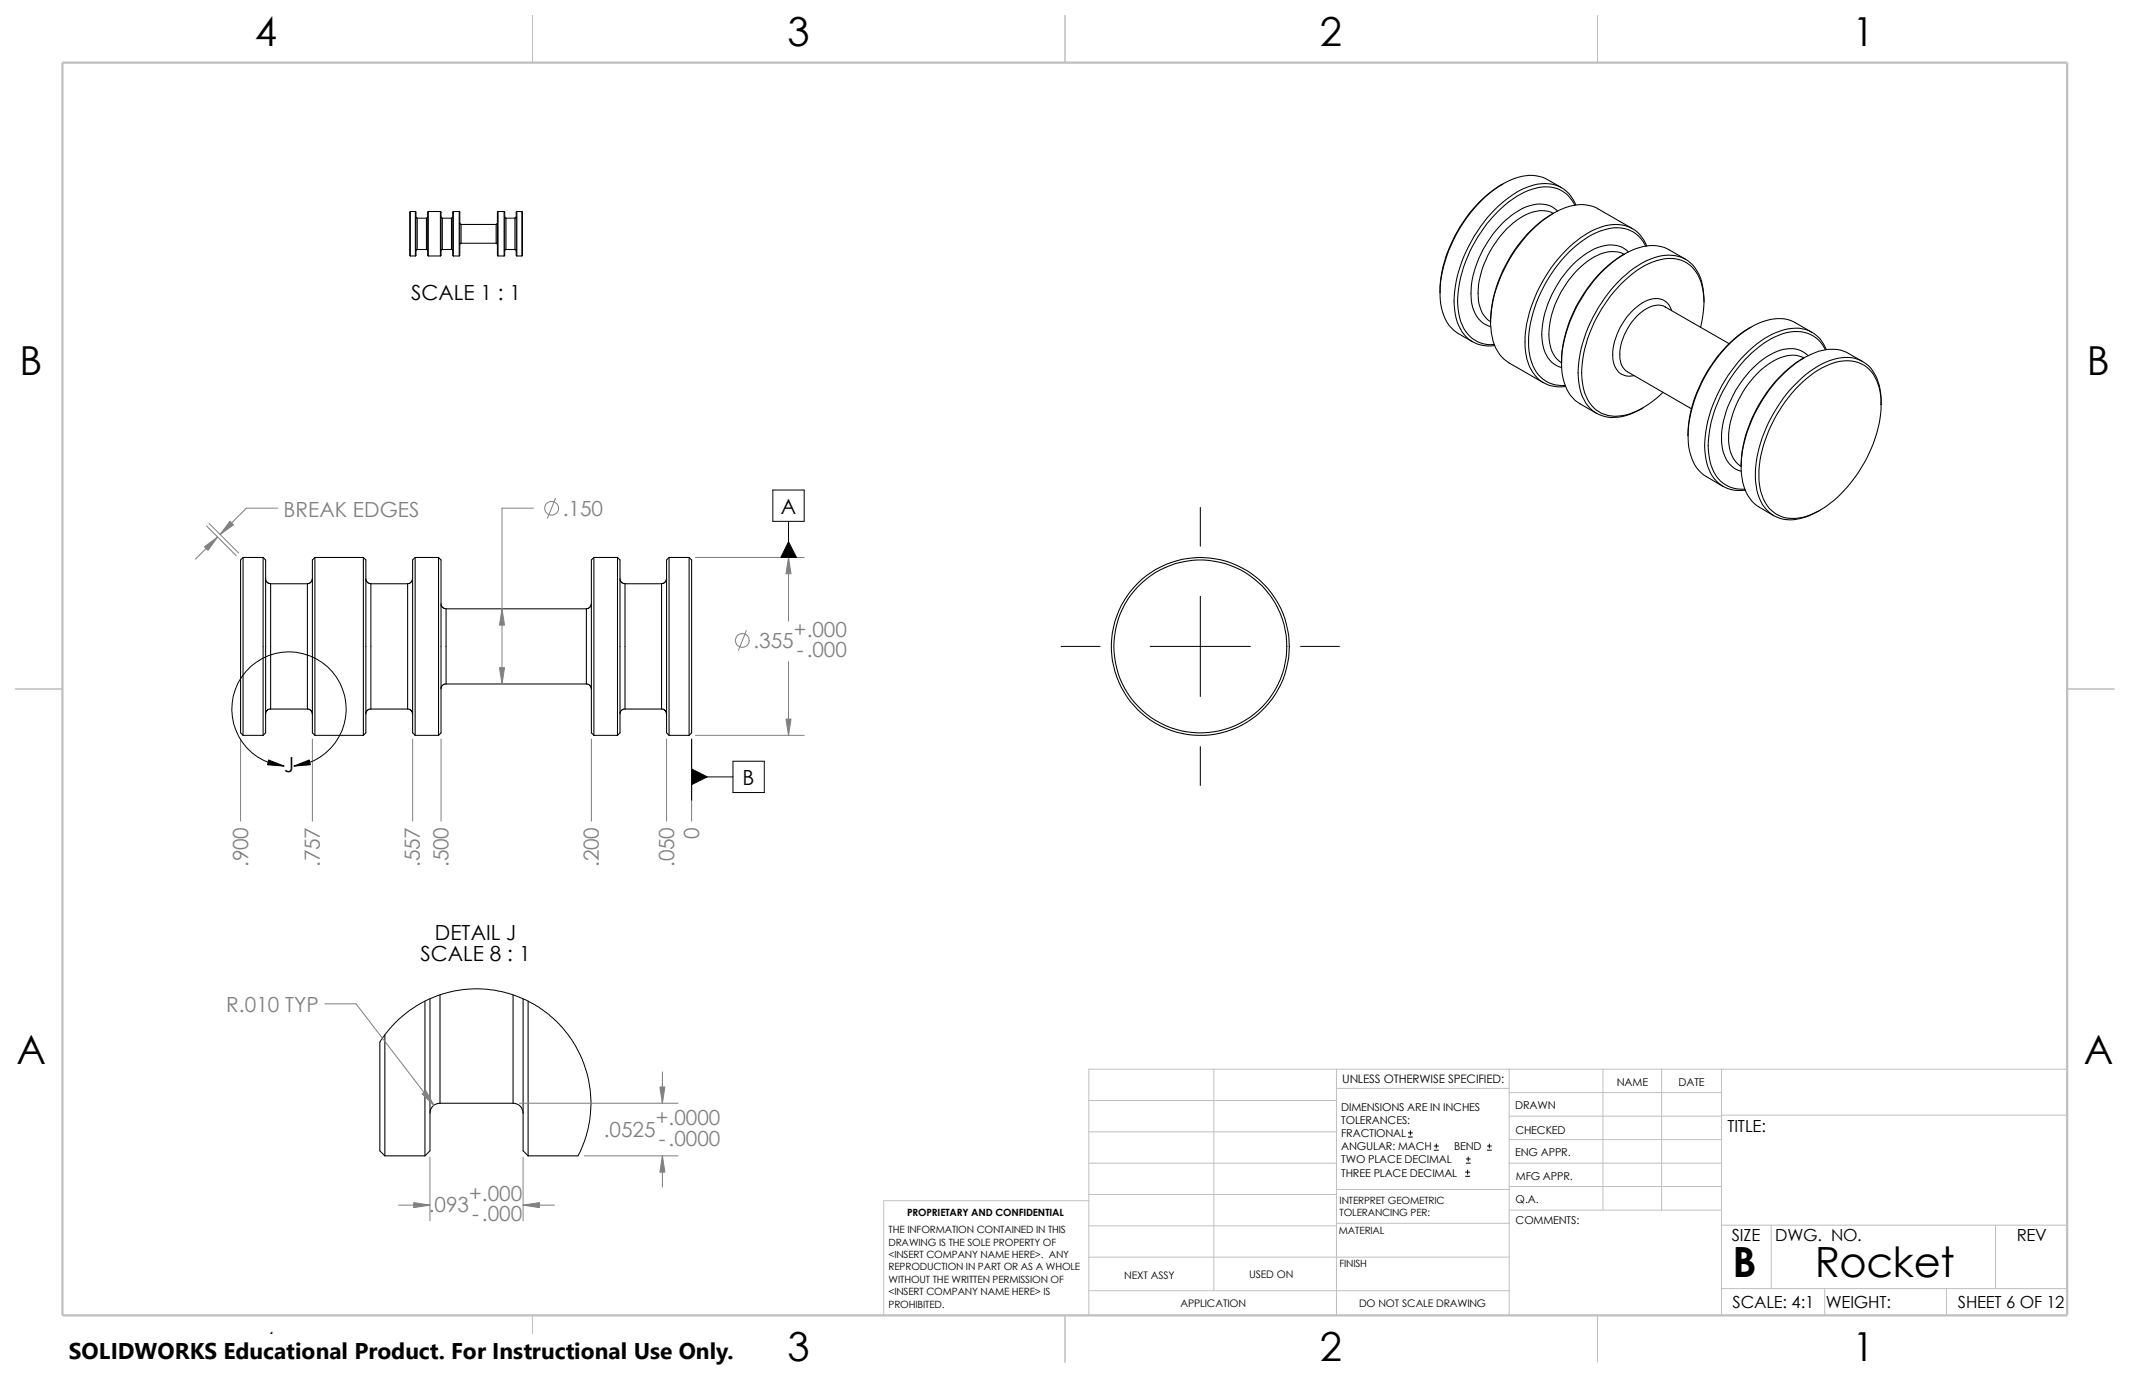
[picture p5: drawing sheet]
<svg xmlns="http://www.w3.org/2000/svg" width="432mm" height="279mm" viewBox="0 0 432 279" stroke-linecap="round" stroke-linejoin="round" font-family="sans-serif">
<g fill="none" stroke="#c0c0c0" stroke-width=".2">
<path d="M246.1 216.8v44.9M270.9 216.8v49.9M305.9 216.8v49.9M325 216.8v28.6M336.8 216.8v28.6M349 216.8v49.9M419.1 216.8h-198.4v49.9M220.7 235.8h50.2M220.7 229.5h50.2M220.7 223.1h50.2M270.9 220.7h35M305.9 235.8h43.1"/>
<path d="M305.9 226.3h43.1M305.9 221.5h43.1M305.9 231.1h43.1M349 226.1h70.1M220.7 242.2h50.2M220.7 248.5h50.2M220.7 254.9h85.2M220.7 243.5h-41.5v23.2M270.9 248h35.1M270.9 241.2h35.1M305.9 240.6h43.1M306 245.4h43"/>
<path d="M349 248.4h70.1M359.1 248.4v12.9M404.5 248.4v12.9M220.7 261.7h85.2M349 261.3h70.1M369.9 261.3v5.4M394.6 261.3v5.4"/>
</g>
<path d="M107.9 3.1v9.6M215.9 3.1v9.6M323.8 3.1v9.6M3.1 139.7h9.6M419.1 139.7h9.5M107.9 266.7v9.5M215.9 266.7v9.5M323.8 266.7v9.5" fill="none" stroke="#c0c0c0" stroke-width=".21"/>
<path d="M12.7 12.7h406.4v254h-406.4z" fill="none" stroke="#c0c0c0" stroke-width=".47"/>
<g fill="none" stroke="#000" stroke-width=".21">
<path d="M304.7 37.3a27.4 27.4 0 0 0-12.6 18.8l-.2 3.3M316.6 38.1l-2.9-1.7a8.1 8.1 0 0 0-7.6 .2 25.6 25.6 0 0 0-11.9 13.1 20.1 20.1 0 0 0-1.8 13.5 7 7 0 0 0 3.3 4.4l2.8 1.7M83.2 42.9v9M83.2 42.9l-.1 .1v8.8l.1 .1M83.2 42.9h1M83.2 51.9h1M84.2 42.9l.1 .1v8.8l-.1 .1M84.2 42.9v9M84.3 44l.3 .2M84.6 44.2v6.4M84.6 44.2h1.8M84.6 50.6h1.8"/>
<path d="M84.6 50.6h-.2l-.1 .2M86.4 50.6l.3 .2M86.4 44.2v6.4M86.7 44l-.3 .2M86.8 42.9v9M86.8 42.9l-.1 .1v8.8l.1 .1M86.8 42.9h2.5M86.8 51.9h2.5M89.3 42.9l.1 .1v8.8l-.1 .1M89.3 42.9v9M89.4 44l.3 .2M89.7 50.6h-.2l-.1 .2"/>
<path d="M89.7 44.2h1.8M89.7 50.6h1.8M89.7 44.2v6.4M91.5 50.6l.3 .2M91.5 44.2v6.4M91.8 44l-.3 .2M91.9 42.9v9M91.9 42.9l-.1 .1v8.8l.1 .1M91.9 42.9h1.2M91.9 51.9h1.2M93.1 42.9l.1 .1v8.8l-.1 .1M93.1 42.9v9"/>
<path d="M93.2 45.3l.3 .2M93.5 49.3l-.2 .1-.1 .2M93.5 45.5v3.8M93.5 45.5h7.1M93.5 49.3h7.1M100.6 49.3l.2 .3M100.6 45.5v3.8M100.8 45.3l-.2 .2M101 42.9l-.2 .1v8.8l.2 .1M101 42.9h1.2M101 51.9h1.2M101 42.9v9"/>
<path d="M102.2 42.9l.1 .1v8.8l-.1 .1M102.2 42.9v9M102.3 44l.3 .2M102.6 44.2h1.8M102.6 50.6h1.8M102.6 50.6h-.2l-.1 .2M102.6 44.2v6.4M104.4 50.6l.2 .2M104.4 44.2v6.4M104.6 44l-.2 .2M104.8 42.9l-.2 .1v8.8l.2 .1M104.8 42.9h1"/>
<path d="M104.8 51.9h1M104.8 42.9v9M105.8 42.9l.1 .1v8.8l-.1 .1M105.8 42.9v9M314.9 43.3a6.2 6.2 0 0 0-6.1 .5 19.8 19.8 0 0 0-9.2 15.7 6.4 6.4 0 0 0 2.6 5.7M314.9 43.2a27.2 27.2 0 0 0-12.7 22.1M315.8 42.8a5.9 5.9 0 0 0-7-.6 21.2 21.2 0 0 0-10.2 13.8 12 12 0 0 0 .5 7.7 4.9 4.9 0 0 0 3.1 2.6M319.2 41.6a6.5 6.5 0 0 0-8.6-3.2 22 22 0 0 0-11 9.7 24.8 24.8 0 0 0-4 14.7 7.3 7.3 0 0 0 5.2 6.9l2.1 .2M319.4 41.6a6.7 6.7 0 0 0-8.5-4.1 20.3 20.3 0 0 0-10.1 7.5 27 27 0 0 0-6 17 8.5 8.5 0 0 0 4.1 7.5l1.9 .6h2.2M329.3 51.6a6.3 6.3 0 0 0-6.2 .5 19.5 19.5 0 0 0-9.1 16.4 5.9 5.9 0 0 0 2.6 5M329.3 51.5a27.4 27.4 0 0 0-12.5 18.8l-.2 3.3M330.1 51.1a5.5 5.5 0 0 0-6.2-.9 20.4 20.4 0 0 0-10.7 13.3 11.5 11.5 0 0 0 .6 9l1.2 1.3 1.6 .7"/>
<path d="M330.9 46.4l-7-4.1a8 8 0 0 0-7.5 .2 25.9 25.9 0 0 0-12 13.2 22.9 22.9 0 0 0-2.1 11.9 8.1 8.1 0 0 0 3.6 6l7 4M333.6 49.9a6.6 6.6 0 0 0-8.6-3.2 21.2 21.2 0 0 0-10.5 8.8 24.8 24.8 0 0 0-4.5 15.6 7.9 7.9 0 0 0 3.9 6.5l1.3 .4 2.1 .1M333.8 49.9a6.7 6.7 0 0 0-8.5-4.1 20 20 0 0 0-10.1 7.5 27.6 27.6 0 0 0-6 16.9 8.8 8.8 0 0 0 3.5 7.3 6.9 6.9 0 0 0 4.7 .9M341.7 52.6l-3.4-2a8.1 8.1 0 0 0-7.6 .2 25.5 25.5 0 0 0-11.4 12.1 22.2 22.2 0 0 0-2.4 13.8 7.6 7.6 0 0 0 3.4 5.2l3.4 1.9M337.6 62.2l12.9 7.5M337.6 62.2h.1M337.6 62.2a4.5 4.5 0 0 0-4.9 1.1 11.4 11.4 0 0 0-4.2 9.8l.3 1 .8 1.1 13.3 7.7M338.9 63a3.3 3.3 0 0 0-4.9-2.1 13.2 13.2 0 0 0-7.1 11.7 3.6 3.6 0 0 0 3.3 3.7l1.1-.1M344.7 66.3a15 15 0 0 0-.5-10.5 6.6 6.6 0 0 0-8.4-2.9 20.1 20.1 0 0 0-9.8 7.8 25 25 0 0 0-5.2 16.6 7.3 7.3 0 0 0 5.2 6.9 10.6 10.6 0 0 0 8.2-2.2l2.9-2.5M345.4 61.3a10.1 10.1 0 0 0-2.7-8 7.6 7.6 0 0 0-8.2-.7 23.9 23.9 0 0 0-11 10.8 23.7 23.7 0 0 0-3.5 13.9 7.5 7.5 0 0 0 5.3 7.2 10.3 10.3 0 0 0 7.7-1.8M355 66.3a27 27 0 0 0-12.2 16.8l-.5 3-.1 2.3M364.7 78.2a15.4 15.4 0 0 1 9.3-5 6.3 6.3 0 0 1 6.7 4.7 17.2 17.2 0 0 1-.6 11 27.8 27.8 0 0 1-10.7 14.3 9.8 9.8 0 0 1-8.2 1.6 7.5 7.5 0 0 1-4.5-6.8 24.9 24.9 0 0 1 5.2-16.5z"/>
<path d="M365.7 72.6a6.6 6.6 0 0 0-6.8 1 19.8 19.8 0 0 0-8.5 16 5.9 5.9 0 0 0 2.6 5M365.7 72.6a27.3 27.3 0 0 0-12.7 21.6v.4M366.6 72.1a5.9 5.9 0 0 0-7-.6 21.2 21.2 0 0 0-10.2 13.9 10.2 10.2 0 0 0 1.2 8.6 4.3 4.3 0 0 0 2.4 1.5M367.3 67.4l-3.3-2a8.1 8.1 0 0 0-7.6 .2 25.6 25.6 0 0 0-11.9 13.2 20 20 0 0 0-1.8 13.4 7 7 0 0 0 3.2 4.4l3.4 2M370 70.9a6.5 6.5 0 0 0-7.8-3.5 20.3 20.3 0 0 0-10.6 8.2 25.8 25.8 0 0 0-5.3 15.7 8.6 8.6 0 0 0 3.5 7l1.8 .7 2.1 .2M370.2 70.9a6.7 6.7 0 0 0-8.5-4.1 20.6 20.6 0 0 0-10.8 8.5 25.6 25.6 0 0 0-5.2 16.9 7.6 7.6 0 0 0 4.6 6.9l1.3 .3h2.2M377.6 73.3l-2.9-1.6a8.5 8.5 0 0 0-8.3 .5 26.6 26.6 0 0 0-11.6 13.8 18.7 18.7 0 0 0-1.1 13.2l1.1 1.9a5.5 5.5 0 0 0 1.9 1.8l2.9 1.7M381.3 82a10.5 10.5 0 0 0-2.4-7.7 6.9 6.9 0 0 0-7.3-1.4 21.8 21.8 0 0 0-11.3 9.7 24.5 24.5 0 0 0-4.3 15.9 7.3 7.3 0 0 0 5.5 6.8 11.3 11.3 0 0 0 7.5-1.8M49.3 113l-.5 .5v35.1l.5 .5M49.3 113h4M49.3 113v36.1M53.3 113l.5 .5v35.1l-.5 .5"/>
<path d="M53.3 113v36.1M53.8 117.3l.2 .6 .3 .3 .6 .2M54.9 118.4h7.4M54.9 118.4v25.4M62.3 118.4v25.4M63.3 117.3l-.2 .7-.8 .4M63.8 113v36.1M63.8 113l-.5 .5v35.1l.5 .5M63.8 113h9.9M73.7 113v36.1M73.7 113l.5 .5v35.1l-.5 .5M74.1 117.3l.2 .6 .3 .3 .6 .2"/>
<path d="M75.2 118.4v25.4M75.2 118.4h7.4M82.6 118.4v25.4M83.7 117.3l-.3 .7-.8 .4M84.2 113l-.5 .5v35.1l.5 .5M84.2 113h4.7M84.2 113v36.1M88.9 113l.5 .5v35.1l-.5 .5M88.9 113v36.1M120.4 113v36.1M120.4 113l-.5 .5v35.1l.5 .5M120.4 113h4.8"/>
<path d="M125.2 113l.5 .5v35.1l-.5 .5M125.2 113v36.1M125.7 117.3l.2 .7 .8 .4M126.7 118.4h7.4M126.7 118.4v25.4M134.1 118.4v25.4M135.1 117.3l-.2 .7-.8 .4M135.6 113v36.1M135.6 113l-.5 .5v35.1l.5 .5M135.6 113h4.1M139.7 113l.5 .5v35.1l-.5 .5M139.7 113v36.1"/>
<path d="M89.4 122.4l.3 .7 .7 .3M90.4 138.7h-.4l-.4 .4-.2 .6M90.4 123.4h28.5M90.4 138.7h28.5M90.4 123.4v15.3M118.9 138.7h.4l.3 .3 .3 .7M118.9 123.4v15.3M119.9 122.4l-.3 .7-.7 .3M49.3 149.1h4M54.9 143.8h-.5l-.4 .3-.2 .7M54.9 143.8h7.4M62.3 143.8h.4l.4 .3 .2 .7"/>
<path d="M63.8 149.1h9.9M75.2 143.8h7.4M75.2 143.8h-.4l-.5 .3-.1 .7M82.6 143.8h.4l.4 .3 .3 .7M84.2 149.1h4.7M120.4 149.1h4.8M126.7 143.8h-.4l-.4 .3-.2 .7M126.7 143.8h7.4M134.1 143.8h.4l.4 .3 .2 .7M135.6 149.1h4.1M77 211.3v22l1 1.1M78 209.8v24.6"/>
<path d="M86.1 203v31.4M87.2 202.5v30.8l-1.1 1.1M89.2 201.7v22M104 201.7v22M106 202.5v30.8l1.1 1.1M107.1 203v31.4M78 234.4h8.1M89.2 223.7h14.8M89.2 223.7a2.02 2.02 0 0 0-2 2M104 223.7a2.02 2.02 0 0 1 2 2M107.1 234.4h10.1"/>
<circle cx="243.3" cy="131.1" r="18"/>
<circle cx="243.3" cy="131.1" r="17.5"/>
</g>
<g fill="none" stroke="#000" stroke-width=".2">
<path d="M156.7 99.4h6.3v6.3h-6.3zM159.9 105.7v7.3M243.3 102.9v7.8M215.1 131.1h7.9M233.2 131.1h20.3M243.3 120.9v20.3M263.7 131.1h7.8M57.6 155.3a11.6 11.6 0 0 1-8.9-17.6 11.6 11.6 0 0 1 19.8 0 11.6 11.6 0 0 1-8.9 17.6M140.2 157.5h8.4M140.2 149.9v12.4M148.6 154.3h6.3v6.4h-6.3zM243.3 151.4v7.9"/>
<path d="M77 211.3l1.1-1.5 1.9-2.3 3.1-2.7 3.8-2.2 3.9-1.4 4.4-.7h2.1l2.5 .2 2.4 .5 2.3 .7 2.1 .8 1.6 .9 1.7 1 2.3 1.9 1.7 1.7 1.4 1.7 1.2 1.9 1.1 2.1 1.4 3.9 .8 4.5v1.9l-.2 2.7-.8 3.4-.7 2.1-.9 2M285.5 230.5h.8M285.5 229.7h.8M285.9 229.3v.8M290.7 233.2h.9M290.7 232.4h.9M291.2 231.9v.9M297.1 238.5h.8M297.1 237.7h.8M297.3 235.8h.8M297.3 235h.8M297.5 237.2v.9"/>
<path d="M297.6 234.6v.8M301.5 233.2h.8M301.5 232.4h.8M301.9 231.9v.9"/>
</g>
<g fill="none" stroke="#808080" stroke-width=".2">
<path d="M41.9 106.6l6 6M42.4 106.1l6 6M44.1 108.9l-4.5 4.5M56.3 103h-6.3l-5.4 5.4M108.1 103h-6.3v35.7M112.6 101l-1.6 4.1M141 113h22M159.9 113v12.9M151.3 127.8l-1.6 4.1M159.9 134.2v14.9M48.8 149.9v16.6M63.3 149.9v16.6"/>
<path d="M83.7 149.9v16.6M89.4 149.9v16.6M119.9 149.9v16.6M135.1 149.9v16.6M140.2 149.9v16.6M141 149.1h22M65.8 203.5h6.4l15.8 20.6M134.3 217.3v6.4M87.2 234.6v12.9M105.3 223.7h32.2M106 234.6v12.9M118.4 234.4h19.1"/>
<path d="M134.3 234.4v6.3M80.8 244.3h6.4M106 244.3h6.4"/>
<circle cx="111.8" cy="103.1" r="1.4"/>
<circle cx="150.5" cy="129.9" r="1.4"/>
</g>
<g fill="#808080" stroke="#808080" stroke-width=".2">
<path d="M159.9 113l.5 3.3h-1.1z"/>
<path d="M159.3 145.8h1.1l-.5 3.3z"/>
<path d="M101.8 123.4l.5 3.3h-1z"/>
<path d="M101.3 135.4h1l-.5 3.3z"/>
<path d="M46.6 105.7l.7 .7-2.7 2z"/>
<path d="M41.4 110.9l2.7-2-1.9 2.7z"/>
<path d="M106 244.3l3.3-.5v1.1z"/>
<path d="M83.9 243.8l3.3 .5-3.3 .6z"/>
<path d="M134.3 234.4l.5 3.3h-1z"/>
<path d="M133.8 220.4h1l-.5 3.3z"/>
<path d="M85.6 221.8l.8-.6 1.6 2.9z"/>
</g>
<path d="M159.9 109.9l1.6 3.1h-3.2zM54.4 154.1l3.2 1.2-3.4-.2zM59.6 155.3l3.1-1.2 .2 1zM140.2 155.9l3.2 1.6-3.2 1.6z" fill="#000" stroke="#000" stroke-width=".2"/>
<path d="M14 270.6h135.1v8.8h-135.1z" fill="#fff"/>
<g font-size="8.5">
<text x="351.2" y="259">B</text>
<text x="367.9" y="258.8">Rocket</text>
</g>
<g font-size="8.1">
<text x="51.7" y="9.3">4</text>
<text x="159.6" y="9.3">3</text>
<text x="267.6" y="9.3">2</text>
<text x="375.5" y="9.3">1</text>
<text x="4" y="75.9">B</text>
<text x="423.1" y="75.9">B</text>
<text x="3.3" y="215.6">A</text>
<text x="422.4" y="215.6">A</text>
<text x="51.7" y="276">4</text>
<text x="159.6" y="276">3</text>
<text x="267.6" y="276">2</text>
<text x="375.5" y="276">1</text>
</g>
<text font-size="4.6" x="14" y="275.6">SOLIDWORKS Educational Product. For Instructional Use Only.</text>
<g font-size="4.2">
<text x="83.4" y="60.8">SCALE 1 : 1</text>
<text x="158.3" y="104.2">A</text>
<text x="57.6" y="156.6">J</text>
<text x="150.5" y="159.2">B</text>
<text x="88.2" y="190.6">DETAIL J</text>
<text x="85.3" y="194.8">SCALE 8 : 1</text>
</g>
<g font-size="4.2" fill="#808080">
<text x="57.5" y="104.7">BREAK EDGES</text>
<text x="114.1" y="104.7">.150</text>
<text x="152.7" y="131.5">.355</text>
<text x="161" y="129.2">+.000</text>
<text x="161.5" y="133.3">-.000</text>
<text x="141.7" y="170" transform="rotate(-90 141.7 170)">0</text>
<text x="50.3" y="175.9" transform="rotate(-90 50.3 175.9)">.900</text>
<text x="64.8" y="175.9" transform="rotate(-90 64.8 175.9)">.757</text>
<text x="85.1" y="175.9" transform="rotate(-90 85.1 175.9)">.557</text>
<text x="90.9" y="175.9" transform="rotate(-90 90.9 175.9)">.500</text>
<text x="121.4" y="175.9" transform="rotate(-90 121.4 175.9)">.200</text>
<text x="136.7" y="175.9" transform="rotate(-90 136.7 175.9)">.050</text>
<text x="45.9" y="205.2">R.010 TYP</text>
<text x="122.4" y="230.5">.0525</text>
<text x="133" y="228.2">+.0000</text>
<text x="133.6" y="232.3">-.0000</text>
<text x="86.9" y="245.8">.093</text>
<text x="95.1" y="243.5">+.000</text>
<text x="95.7" y="247.6">-.000</text>
</g>
<g font-size="3.4">
<text x="350.2" y="229.5">TITLE:</text>
<text x="351.1" y="251.6">SIZE</text>
<text x="359.9" y="251.6">DWG. NO.</text>
<text x="408.9" y="251.7">REV</text>
<text x="351.2" y="265.2">SCALE: 4:1</text>
<text x="370.1" y="265.3">WEIGHT:</text>
<text x="396.9" y="265.2">SHEET 6 OF 12</text>
</g>
<text font-size="2.4" x="272.1" y="219.7">UNLESS OTHERWISE SPECIFIED:</text>
<g font-size="2.2">
<text x="327.8" y="220.2">NAME</text>
<text x="340.3" y="220.2">DATE</text>
<text x="271.9" y="225.3">DIMENSIONS ARE IN INCHES</text>
<text x="271.9" y="227.9">TOLERANCES:</text>
<text x="307.2" y="225">DRAWN</text>
<text x="271.9" y="230.6">FRACTIONAL</text>
<text x="271.9" y="233.3">ANGULAR: MACH</text>
<text x="294.8" y="233.3">BEND</text>
<text x="307.2" y="229.8">CHECKED</text>
<text x="271.9" y="235.9">TWO PLACE DECIMAL</text>
<text x="271.9" y="238.5">THREE PLACE DECIMAL</text>
<text x="307.2" y="234.5">ENG APPR.</text>
<text x="307.3" y="239.2">MFG APPR.</text>
<text x="307.3" y="244">Q.A.</text>
<text x="307.3" y="248.2">COMMENTS:</text>
</g>
<g font-size="2.1">
<text x="227.9" y="259.2">NEXT ASSY</text>
<text x="253.2" y="259.2">USED ON</text>
<text x="239.3" y="265">APPLICATION</text>
<text x="275.5" y="265.1">DO NOT SCALE DRAWING</text>
</g>
<g font-size="2">
<text x="271.6" y="244.1">INTERPRET GEOMETRIC</text>
<text x="180.1" y="250">THE INFORMATION CONTAINED IN THIS</text>
<text x="183.9" y="246.5">PROPRIETARY AND CONFIDENTIAL</text>
<text x="271.4" y="250.1">MATERIAL</text>
<text x="271.6" y="246.6">TOLERANCING PER:</text>
<text x="180.1" y="252.6">DRAWING IS THE SOLE PROPERTY OF</text>
<text x="180.1" y="255.1">&lt;INSERT COMPANY NAME HERE&gt;. ANY</text>
<text x="180.1" y="257.6">REPRODUCTION IN PART OR AS A WHOLE</text>
<text x="271.5" y="257">FINISH</text>
<text x="180.1" y="260.1">WITHOUT THE WRITTEN PERMISSION OF</text>
<text x="180.1" y="262.6">&lt;INSERT COMPANY NAME HERE&gt; IS</text>
<text x="180.1" y="265.2">PROHIBITED.</text>
</g>
</svg>
